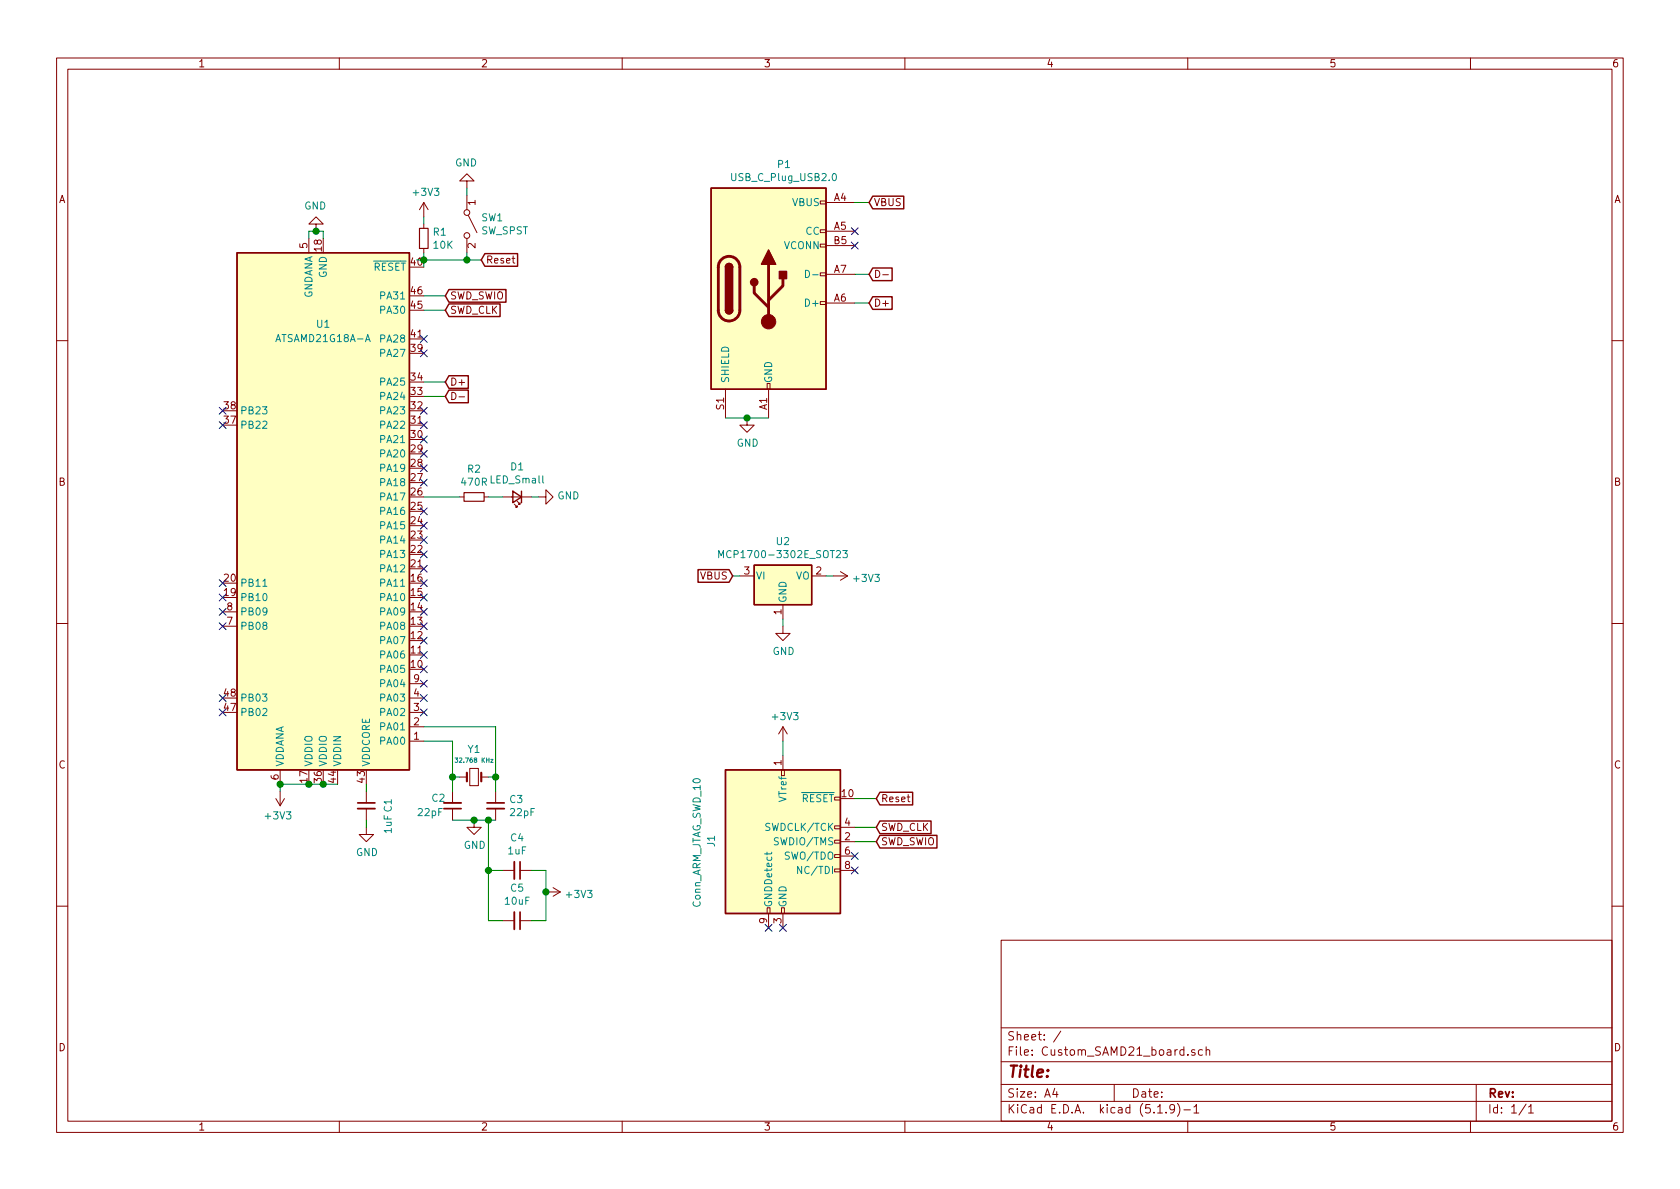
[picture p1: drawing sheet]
<svg xmlns="http://www.w3.org/2000/svg" width="297mm" height="210mm" viewBox="0 0 297 210" stroke-linecap="round" stroke-linejoin="round" font-family="sans-serif">
<g fill="none" stroke="#840000" stroke-width=".18">
<path d="M10 10.3h277v189.9h-277zM12 12.2h273v186.1h-273zM60 10.3v1.9M110 10.3v1.9M160 10.3v1.9M210 10.3v1.9M260 10.3v1.9M55.9 39.6h1.2l-1.2-1.3-1.3 1.3h1.3v1.3M74.9 35.8v2.5M74.9 39.6v.8M74.9 35.8l-.7 1.3M74.9 35.8l.8 1.3"/>
<path d="M82.5 32h1.3l-1.3-1.3-1.2 1.3h1.2v1.3M82.5 34.5v2.6M82.8 38.1l1.5 3M145 35.6h1v.5h-1zM146 35.8h5.1M54.6 42.2v2.5M74.9 43.9v.8M82.5 42.2v2.5M145 53.3h1v.5h-1zM145 48.3h1v.5h-1zM145 43.2h1v.5h-1zM145 40.6h1v.5h-1z"/>
<path d="M146 40.9h5.1M146 53.6h5.1M146 48.5h5.1M146 43.4h5.1M154.8 47.8a.64 .64 0 0 1 .8 .6 .64 .64 0 0 1-.8 .7zM156.1 48.6h1M10 60.2h2M79.9 69.4a.64 .64 0 0 1 .7 .6 .64 .64 0 0 1-.7 .7zM81.2 70.2h.9M128.3 68.8v5.1M132.1 73.9v1.3h1.2l-1.2 1.2-1.3-1.2h1.3M135.6 67.8h.5v1h-.5z"/>
<path d="M135.9 68.8v5.1M285 60.2h2M81.3 87.9h.7M85.6 87.9h.8M88.9 87.9h5.1M90.9 89.1l.5 .6h-.2h.2v-.3M91.4 88.6l.5 .5h-.2h.2v-.2M95.2 87.9h1.3v-1.3l1.3 1.3-1.3 1.2v-1.2M10 110.3h2M39.4 110.7h2.5M39.4 108.2h2.5M130.8 101.8h2.5"/>
<path d="M138.4 110.7v1.3h1.3l-1.3 1.3-1.2-1.3h1.2M138.4 106.9v2.6M143.5 101.8h2.5M147.3 101.8h2.6M148.6 101.1l1.3 .7M149.9 101.8l-1.3 .8M285 110.3h2M49.5 136.1v2.6M49.5 139.9v2.6M64.8 139.9v2.1M72.4 131.1h2.5M72.4 128.5h2.5"/>
<path d="M72.4 126h2.5M72.4 123.4h2.5M72.4 120.9h2.5M80 139.9v2.1M81.3 137.4h1.2M83.1 135.9h1.5v3h-1.5zM85.1 137.4h1.3M87.6 139.9v2.1M138.2 136.1h.5v1.1h-.5zM138.4 128.5l-.7 1.3M138.4 128.5v2.6M138.4 133.6v2.5"/>
<path d="M138.4 128.5l.8 1.3M48.8 141.2l.7 1.3M50.3 141.2l-.8 1.3M64.8 146.3v1.3h1.2l-1.2 1.2-1.3-1.2h1.3M64.8 143v2M80 143v2M83.8 145v1.3h1.3l-1.3 1.3-1.3-1.3h1.3M87.6 143v2M88.9 153.9h2M91.9 153.9h2.1M96.5 157.7h2.6M97.8 157l1.3 .7"/>
<path d="M99.1 157.7l-1.3 .8M147.6 146h1v.6h-1zM147.6 151.1h1v.5h-1zM147.6 148.6h1v.5h-1zM147.6 141h1v.5h-1zM147.6 153.7h1v.5h-1zM148.6 148.8h2.5M148.6 146.3h2.5M148.6 151.4h2.5M148.6 153.9h2.5M10 160.2h2M88.9 162.8h2"/>
<path d="M91.9 162.8h2.1M135.6 160.5h.5v1h-.5zM135.9 161.5v2.6M138.2 160.5h.5v1h-.5zM138.4 161.5v2.6M177 166.3h108v32h-108zM285 160.2h2M60 198.3v1.9M110 198.3v1.9M160 198.3v1.9M177 194.8h108M177 191.8h108"/>
<path d="M177 187.8h108M177 181.8h108M186.5 192.5l-.4 1h1M186.8 193v1M187.6 182.3l-1.3 2M197 191.8v3M204.7 196.8h.8M206.2 196.7v.1M207.7 196l-.1 .1a.48 .48 0 0 1-.6 .1l-.2-.2 .2-.6a.48 .48 0 0 1 .6 .1 1.27 1.27 0 0 1-.2 1.2l-.4 .1M208.2 195.1a1.71 1.71 0 0 1 0 2.3M209.3 196.3h1.2M210 198.3v1.9"/>
<path d="M211.1 195.8l.4-.5v1.5M211.1 196.8h.9M211.3 185.7a.37 .37 0 0 0-.6 .1v.2l.6 .2v.1l-.2 .3-.4-.1M212.6 185.7l-.4-.1-.3 .3 .1 .6 .2 .1 .4-.1M213.3 185.7a.37 .37 0 0 1 .6 .1v.8M213.3 185.1v1.5M260 198.3v1.9M261 191.8v6.5M269.8 195.2l-1.2 2M270.3 195.8l.4-.5v1.5M270.3 196.8h.8"/>
<circle cx="82.6" cy="37.6" r=".51"/>
<circle cx="82.6" cy="41.7" r=".51"/>
</g>
<path d="M74.2 40.4h1.5v3.5h-1.5zM82 87.1h3.6v1.5h-3.6z" fill="none" stroke="#840000" stroke-width=".2"/>
<g fill="none" stroke="#840000" stroke-width=".25">
<path d="M125.7 33.3h20.3v35.5h-20.3zM154.3 34.7h5.5v2.2h-5.5l-.6-1.1zM41.9 44.7h30.5v91.4h-30.5zM79.4 51.2h10.1v2.2h-10.1l-.7-1.1zM79.4 53.7h9v2.3h-9l-.7-1.1zM85.7 44.9h5.8v2.2h-5.8l-.6-1.1zM128.3 54.9a.63 .63 0 0 0 .6 .6 .63 .63 0 0 0 .6-.6M128.3 47.2a.63 .63 0 0 1 .6-.6 .63 .63 0 0 1 .6 .6M154.3 47.4h3.4v2.2h-3.4l-.6-1.1zM154.3 52.5h3.4v2.2h-3.4l-.6-1.1zM79.4 66.4h3.4v2.3h-3.4l-.7-1.1zM79.4 69h3.4v2.2h-3.4l-.7-1.1z"/>
<path d="M90.7 86.9l1.5 1-1.5 1zM92.2 86.9v2M133.3 99.9h10.2v7h-10.2zM123.4 100.7h5.5l.6 1.1-.6 1.2h-5.5zM128.3 136.1h20.3v25.4h-20.3zM155.6 145.2h9v2.2h-9l-.7-1.1zM155.6 140.1h5.8v2.2h-5.8l-.7-1.1zM155.6 147.7h10.1v2.3h-10.1l-.7-1.2z"/>
</g>
<path d="M63.2 143h3.1M78.5 142h3M86.1 143h3.1M90.9 152.4v3M90.9 161.3v3" fill="none" stroke="#840000" stroke-width=".33"/>
<path d="M63.2 142h3.1M78.5 143h3M86.1 142h3.1M91.9 152.4v3M91.9 161.3v3" fill="none" stroke="#840000" stroke-width=".3"/>
<g fill="#ffffc2" stroke="#ffffc2" stroke-width=".18">
<path d="M128.3 136.1h20.3v25.4h-20.3z"/>
<path d="M125.7 33.3h20.3v35.5h-20.3z"/>
<path d="M133.3 99.9h10.2v7h-10.2z"/>
<path d="M41.9 44.7h30.5v91.4h-30.5z"/>
</g>
<path d="M147.3 30.8l.1-.1a.67 .67 0 0 1 .5 .6 .67 .67 0 0 1-.5 .6l-.3-.4zM142.4 47.8a.64 .64 0 0 1 .7 .6 .64 .64 0 0 1-.7 .7zM143.7 48.6h1M64.6 60.4l.4-1.2 .5 1.2M127.1 98.6v-1.2l.4 .9 .4-.9v1.2M149 97.4h.8l-.4 .4 .4 .2-.1 .6h-.5l-.2-.1M46.5 103.7h.7M80.4 134h.5l-.2 .3 .2 .2v.2h-.5M86.8 134.3h.4l-.4 .5h.4M135.6 150.7v.5M136.4 150.7l-.1 .3h-1.1M141.7 153.2v1.3l-.7-1.3v1.3" fill="none" stroke="#008484" stroke-width=".18"/>
<path d="M127.4 46a1.9 1.9 0 0 1 2.2-.6 1.9 1.9 0 0 1 1.2 1.8v7.7a1.9 1.9 0 0 1-1.9 1.9 1.9 1.9 0 0 1-1.9-1.9v-7.8l.1-.5zM133.3 50.5v1.3l2.6 2.6M135.9 46.7v10.2M138.4 49.3v1.2l-2.5 2.6" fill="none" stroke="#840000" stroke-width=".51"/>
<g fill="#840000" stroke="#840000" stroke-width=".25">
<path d="M128.3 54.9h1.2a.63 .63 0 0 1-.6 .6 .63 .63 0 0 1-.6-.6z"/>
<path d="M128.4 46.8a.63 .63 0 0 1 .8-.2 .63 .63 0 0 1 .3 .6h-1.2z"/>
<path d="M128.3 47.2h1.2v7.7h-1.2z"/>
<path d="M137.8 48h1.3v1.3h-1.3z"/>
<path d="M135.9 44.2l1.3 2.5h-2.6z"/>
<circle cx="133.3" cy="49.9" r=".63"/>
</g>
<circle cx="135.9" cy="56.9" r="1.27" fill="#840000" stroke="#840000" stroke-width=".18"/>
<path d="M82.5 136.6v1.6M85.1 136.6v1.6" fill="none" stroke="#840000" stroke-width=".38"/>
<g fill="none" stroke="#008400" stroke-width=".18">
<path d="M74.9 38.3v1.3M82.5 33.3v1.2M151.1 35.8h2.6M54.6 42.2v-1.3h2.5v1.3M74.9 52.3h3.8M74.9 54.9h3.8M74.9 44.7v1.3h10.2M82.5 44.7v1.3M151.1 48.5h2.6M151.1 53.6h2.6M74.9 67.6h3.8M74.9 70.1h3.8"/>
<path d="M128.3 73.9h7.6M74.9 87.9h6.4M86.4 87.9h2.5M94 87.9h1.2M129.5 101.8h1.3M138.4 109.5v1.2M146 101.8h1.3M59.7 138.7h-10.2v1.2M64.8 138.7v1.2M74.9 131.1h5.1v8.8M74.9 128.5h12.7v11.4M80 137.4h1.3"/>
<path d="M86.4 137.4h1.2M138.4 131.1v2.5M64.8 145v1.3M80 145h7.6M86.4 153.9h2.5M86.4 145v17.8h2.5M94 153.9h2.5v8.9h-2.5M151.1 141.2h3.8M151.1 146.3h3.8M151.1 148.8h3.8"/>
</g>
<g fill="#008400" stroke="#008400" stroke-width=".25">
<circle cx="86.4" cy="145" r=".51"/>
<circle cx="87.6" cy="137.4" r=".51"/>
<circle cx="96.5" cy="157.7" r=".51"/>
<circle cx="86.4" cy="153.9" r=".51"/>
<circle cx="132.1" cy="73.9" r=".51"/>
<circle cx="80" cy="137.4" r=".51"/>
<circle cx="55.9" cy="40.9" r=".51"/>
<circle cx="49.5" cy="138.7" r=".51"/>
<circle cx="83.8" cy="145" r=".51"/>
<circle cx="74.9" cy="46" r=".51"/>
<circle cx="82.6" cy="46" r=".51"/>
<circle cx="54.6" cy="138.7" r=".51"/>
<circle cx="57.2" cy="138.7" r=".51"/>
</g>
<g fill="none" stroke="#000084" stroke-width=".18">
<path d="M74.3 59.3l1.2 1.2M75.5 59.3l-1.2 1.2M150.5 40.3l1.2 1.2M150.5 42.8l1.2 1.2M151.7 40.3l-1.2 1.2M151.7 42.8l-1.2 1.2M38.8 74.6l1.2 1.2M38.8 72l1.2 1.2M40 74.6l-1.2 1.2M40 72l-1.2 1.2M74.3 61.9l1.2 1.2M74.3 72l1.2 1.2"/>
<path d="M74.3 74.6l1.2 1.2M74.3 77.1l1.2 1.2M74.3 79.6l1.2 1.3M75.5 74.6l-1.2 1.2M75.5 61.9l-1.2 1.2M75.5 72l-1.2 1.2M75.5 77.1l-1.2 1.2M75.5 79.6l-1.2 1.3M74.3 84.7l1.2 1.2M74.3 82.2l1.2 1.2M74.3 89.8l1.2 1.2M74.3 92.3l1.2 1.3"/>
<path d="M74.3 94.9l1.2 1.2M74.3 97.4l1.2 1.2M74.3 100l1.2 1.2M75.5 89.8l-1.2 1.2M75.5 84.7l-1.2 1.2M75.5 82.2l-1.2 1.2M75.5 92.3l-1.2 1.3M75.5 94.9l-1.2 1.2M75.5 97.4l-1.2 1.2M75.5 100l-1.2 1.2M38.8 110.1l1.2 1.2M38.8 107.6l1.2 1.2"/>
<path d="M38.8 105l1.2 1.3M38.8 102.5l1.2 1.2M40 110.1l-1.2 1.2M40 107.6l-1.2 1.2M40 105l-1.2 1.3M40 102.5l-1.2 1.2M74.3 110.1l1.2 1.2M74.3 112.7l1.2 1.2M74.3 115.2l1.2 1.2M74.3 117.7l1.2 1.3M74.3 105l1.2 1.3M74.3 102.5l1.2 1.2"/>
<path d="M74.3 107.6l1.2 1.2M75.5 110.1l-1.2 1.2M75.5 112.7l-1.2 1.2M75.5 115.2l-1.2 1.2M75.5 117.7l-1.2 1.3M75.5 105l-1.2 1.3M75.5 102.5l-1.2 1.2M75.5 107.6l-1.2 1.2M38.8 122.8l1.2 1.2M38.8 125.4l1.2 1.2M40 122.8l-1.2 1.2M40 125.4l-1.2 1.2"/>
<path d="M74.3 120.3l1.2 1.2M74.3 122.8l1.2 1.2M74.3 125.4l1.2 1.2M75.5 120.3l-1.2 1.2M75.5 122.8l-1.2 1.2M75.5 125.4l-1.2 1.2M150.5 150.8l1.2 1.2M150.5 153.3l1.2 1.2M151.7 150.8l-1.2 1.2M151.7 153.3l-1.2 1.2M135.3 163.5l1.2 1.2M136.5 163.5l-1.2 1.2"/>
<path d="M137.8 163.5l1.2 1.2M139 163.5l-1.2 1.2"/>
</g>
<text font-size="2.8" fill="#840000" x="178" y="190.5">Title:</text>
<g font-size="2.1" fill="#840000">
<text x="178" y="184">Sheet: /</text>
<text x="178" y="186.7">File: Custom_SAMD21_board.sch</text>
<text x="178" y="196.9">KiCad E.D.A. kicad (5.1.9)-1</text>
<text x="178" y="194.1">Size: A4</text>
<text x="200" y="194.1">Date:</text>
<text x="263" y="194.1">Rev:</text>
<text x="263" y="196.9">Id: 1/1</text>
</g>
<g font-size="1.8" fill="#840000">
<text x="35" y="11.9">1</text>
<text x="85" y="11.9">2</text>
<text x="135" y="11.9">3</text>
<text x="185" y="11.9">4</text>
<text x="235" y="11.9">5</text>
<text x="285" y="11.9">6</text>
<text x="10.4" y="35.9">A</text>
<text x="147.5" y="35.6">A4</text>
<text x="285.4" y="35.9">A</text>
<text x="84.1" y="36.3" transform="rotate(-90 84.1 36.3)">1</text>
<text x="147.5" y="40.6">A5</text>
<text x="154.5" y="36.4">VBUS</text>
<text x="54.4" y="43.9" transform="rotate(-90 54.4 43.9)">5</text>
<text x="56.9" y="44.4" transform="rotate(-90 56.9 44.4)">18</text>
<text x="84.1" y="43.9" transform="rotate(-90 84.1 43.9)">2</text>
<text x="85.9" y="46.6">Reset</text>
<text x="147.5" y="43.2">B5</text>
<text x="72.7" y="52.1">46</text>
<text x="79.5" y="53">SWD_SWIO</text>
<text x="147.5" y="53.3">A6</text>
<text x="147.5" y="48.3">A7</text>
<text x="72.7" y="59.7">41</text>
<text x="72.7" y="54.6">45</text>
<text x="79.5" y="55.5">SWD_CLK</text>
<text x="154.5" y="54.2">D+</text>
<text x="72.7" y="62.2">39</text>
<text x="72.7" y="69.8">33</text>
<text x="72.7" y="67.3">34</text>
<text x="79.5" y="68.2">D+</text>
<text x="39.7" y="74.9">37</text>
<text x="39.7" y="72.4">38</text>
<text x="72.7" y="77.5">30</text>
<text x="72.7" y="74.9">31</text>
<text x="72.7" y="72.4">32</text>
<text x="128" y="72.4" transform="rotate(-90 128 72.4)">S1</text>
<text x="135.6" y="72.5" transform="rotate(-90 135.6 72.5)">A1</text>
<text x="72.7" y="82.5">28</text>
<text x="72.7" y="80">29</text>
<text x="10.4" y="85.9">B</text>
<text x="72.7" y="87.6">26</text>
<text x="72.7" y="85.1">27</text>
<text x="285.4" y="85.9">B</text>
<text x="72.7" y="95.2">23</text>
<text x="72.7" y="92.7">24</text>
<text x="72.7" y="90.2">25</text>
<text x="72.7" y="100.3">21</text>
<text x="72.7" y="97.8">22</text>
<text x="131.6" y="101.6">3</text>
<text x="144.3" y="101.6">2</text>
<text x="39.7" y="105.4">19</text>
<text x="39.7" y="102.9">20</text>
<text x="40.2" y="107.9">8</text>
<text x="72.7" y="107.9">14</text>
<text x="72.7" y="105.4">15</text>
<text x="72.7" y="102.9">16</text>
<text x="123.9" y="102.5">VBUS</text>
<text x="40.2" y="110.5">7</text>
<text x="72.7" y="113">12</text>
<text x="72.7" y="110.5">13</text>
<text x="138.2" y="108.7" transform="rotate(-90 138.2 108.7)">1</text>
<text x="72.7" y="118.1">10</text>
<text x="72.7" y="115.6">11</text>
<text x="39.7" y="125.7">47</text>
<text x="39.7" y="123.2">48</text>
<text x="73.2" y="125.7">3</text>
<text x="73.2" y="123.2">4</text>
<text x="73.2" y="120.6">9</text>
<text x="73.2" y="130.8">1</text>
<text x="73.2" y="128.3">2</text>
<text x="10.4" y="135.9">C</text>
<text x="49.3" y="137.9" transform="rotate(-90 49.3 137.9)">6</text>
<text x="138.2" y="135.4" transform="rotate(-90 138.2 135.4)">1</text>
<text x="285.4" y="135.9">C</text>
<text x="54.4" y="138.4" transform="rotate(-90 54.4 138.4)">17</text>
<text x="56.9" y="138.4" transform="rotate(-90 56.9 138.4)">36</text>
<text x="59.4" y="138.4" transform="rotate(-90 59.4 138.4)">44</text>
<text x="64.5" y="138.4" transform="rotate(-90 64.5 138.4)">43</text>
<text x="148.9" y="141">10</text>
<text x="155.7" y="141.9">Reset</text>
<text x="149.4" y="148.6">2</text>
<text x="149.4" y="146">4</text>
<text x="155.7" y="146.9">SWD_CLK</text>
<text x="155.7" y="149.5">SWD_SWIO</text>
<text x="149.4" y="151.1">6</text>
<text x="149.4" y="153.7">8</text>
<text x="135.6" y="163.3" transform="rotate(-90 135.6 163.3)">9</text>
<text x="138.2" y="163.3" transform="rotate(-90 138.2 163.3)">3</text>
<text x="10.4" y="185.9">D</text>
<text x="285.4" y="185.9">D</text>
<text x="35" y="199.9">1</text>
<text x="85" y="199.9">2</text>
<text x="135" y="199.9">3</text>
<text x="185" y="199.9">4</text>
<text x="235" y="199.9">5</text>
<text x="285" y="199.9">6</text>
</g>
<g font-size="1.8" fill="#008484">
<text x="80.5" y="29.4">GND</text>
<text x="137.5" y="29.7">P1</text>
<text x="73.2" y="34.6">+3V3</text>
<text x="129.6" y="32">USB_C_Plug_USB2.0</text>
<text x="53.8" y="37.1">GND</text>
<text x="76.6" y="41.7">R1</text>
<text x="85" y="41.4">SW_SPST</text>
<text x="85.1" y="39.1">SW1</text>
<text x="140.1" y="36.4">VBUS</text>
<text x="142.5" y="41.5">CC</text>
<text x="66" y="47.9">RESET</text>
<text x="76.7" y="44">10K</text>
<text x="138.7" y="44.1">VCONN</text>
<text x="55.2" y="53" transform="rotate(-90 55.2 53)">GNDANA</text>
<text x="57.8" y="49.1" transform="rotate(-90 57.8 49.1)">GND</text>
<text x="67.5" y="53">PA31</text>
<text x="56" y="58">U1</text>
<text x="67.5" y="55.5">PA30</text>
<text x="142.7" y="54.2">D+</text>
<text x="49.1" y="60.5">ATSAMD21G18A-A</text>
<text x="67.5" y="63.1">PA27</text>
<text x="67.5" y="60.6">PA28</text>
<text x="67.5" y="70.7">PA24</text>
<text x="67.5" y="68.2">PA25</text>
<text x="128.9" y="67.8" transform="rotate(-90 128.9 67.8)">SHIELD</text>
<text x="136.5" y="67.8" transform="rotate(-90 136.5 67.8)">GND</text>
<text x="42.4" y="75.8">PB22</text>
<text x="42.4" y="73.3">PB23</text>
<text x="67.5" y="75.8">PA22</text>
<text x="67.5" y="73.3">PA23</text>
<text x="67.5" y="83.4">PA19</text>
<text x="67.5" y="80.9">PA20</text>
<text x="67.5" y="78.4">PA21</text>
<text x="82.7" y="83.6">R2</text>
<text x="90.3" y="83.2">D1</text>
<text x="130.3" y="79">GND</text>
<text x="67.5" y="88.5">PA17</text>
<text x="67.5" y="86">PA18</text>
<text x="81.7" y="85.9">470R LED_Small</text>
<text x="98.6" y="88.3">GND</text>
<text x="67.5" y="93.6">PA15</text>
<text x="67.5" y="91.1">PA16</text>
<text x="67.5" y="101.2">PA12</text>
<text x="67.5" y="98.7">PA13</text>
<text x="67.5" y="96.1">PA14</text>
<text x="128.4" y="98.7">MCP1700-3302E_SOT23</text>
<text x="137.3" y="96.4">U2</text>
<text x="42.4" y="106.3">PB10</text>
<text x="42.4" y="103.8">PB11</text>
<text x="67.5" y="106.3">PA10</text>
<text x="67.5" y="103.8">PA11</text>
<text x="133.6" y="102.5">VI</text>
<text x="139.1" y="106.7" transform="rotate(-90 139.1 106.7)">GND</text>
<text x="140.7" y="102.5">VO</text>
<text x="151.1" y="102.9">+3V3</text>
<text x="42.4" y="111.4">PB08</text>
<text x="42.4" y="108.8">PB09</text>
<text x="67.5" y="113.9">PA07</text>
<text x="67.5" y="111.4">PA08</text>
<text x="67.5" y="108.8">PA09</text>
<text x="67.5" y="119">PA05</text>
<text x="67.5" y="116.5">PA06</text>
<text x="136.6" y="115.8">GND</text>
<text x="42.4" y="124.1">PB03</text>
<text x="67.5" y="124.1">PA03</text>
<text x="67.5" y="121.5">PA04</text>
<text x="42.4" y="126.6">PB02</text>
<text x="67.5" y="131.7">PA00</text>
<text x="67.5" y="129.2">PA01</text>
<text x="67.5" y="126.6">PA02</text>
<text x="136.7" y="127.3">+3V3</text>
<text x="50.2" y="135.6" transform="rotate(-90 50.2 135.6)">VDDANA</text>
<text x="55.2" y="135.6" transform="rotate(-90 55.2 135.6)">VDDIO</text>
<text x="57.8" y="135.6" transform="rotate(-90 57.8 135.6)">VDDIO</text>
<text x="60.3" y="135.6" transform="rotate(-90 60.3 135.6)">VDDIN</text>
<text x="65.4" y="135.6" transform="rotate(-90 65.4 135.6)">VDDCORE</text>
<text x="82.8" y="133.1">Y1</text>
<text x="76.4" y="141.8">C2</text>
<text x="90.2" y="142">C3</text>
<text x="139.1" y="141.7" transform="rotate(-90 139.1 141.7)">VTref</text>
<text x="141.7" y="141.9">RESET</text>
<text x="47.1" y="144.9">+3V3</text>
<text x="69.3" y="147.3" transform="rotate(-90 69.3 147.3)">1uF C1</text>
<text x="74" y="144.3">22pF</text>
<text x="90.3" y="144.3">22pF</text>
<text x="90.3" y="148.8">C4</text>
<text x="126.4" y="149.7" transform="rotate(-90 126.4 149.7)">J1</text>
<text x="135.7" y="146.9">SWDCLK/TCK</text>
<text x="137.4" y="149.5">SWDIO/TMS</text>
<text x="62.9" y="151.4">GND</text>
<text x="82" y="150.1">GND</text>
<text x="89.9" y="151.1">1uF</text>
<text x="139.1" y="152">SWO/TDO</text>
<text x="141.7" y="154.6">NC/TDI</text>
<text x="89.4" y="160">10uF</text>
<text x="90.3" y="157.7">C5</text>
<text x="100.3" y="158.8">+3V3</text>
<text x="123.9" y="160.6" transform="rotate(-90 123.9 160.6)">Conn_ARM_JTAG_SWD_10</text>
<text x="136.5" y="160.5" transform="rotate(-90 136.5 160.5)">GNDDetect</text>
<text x="139.1" y="160.5" transform="rotate(-90 139.1 160.5)">GND</text>
</g>
<text font-size="1.8" fill="#008400" x="72.7" y="47">40</text>
<text font-size="1.1" fill="#008484" x="80.9" y="134.8">32.768 KHz</text>
</svg>
